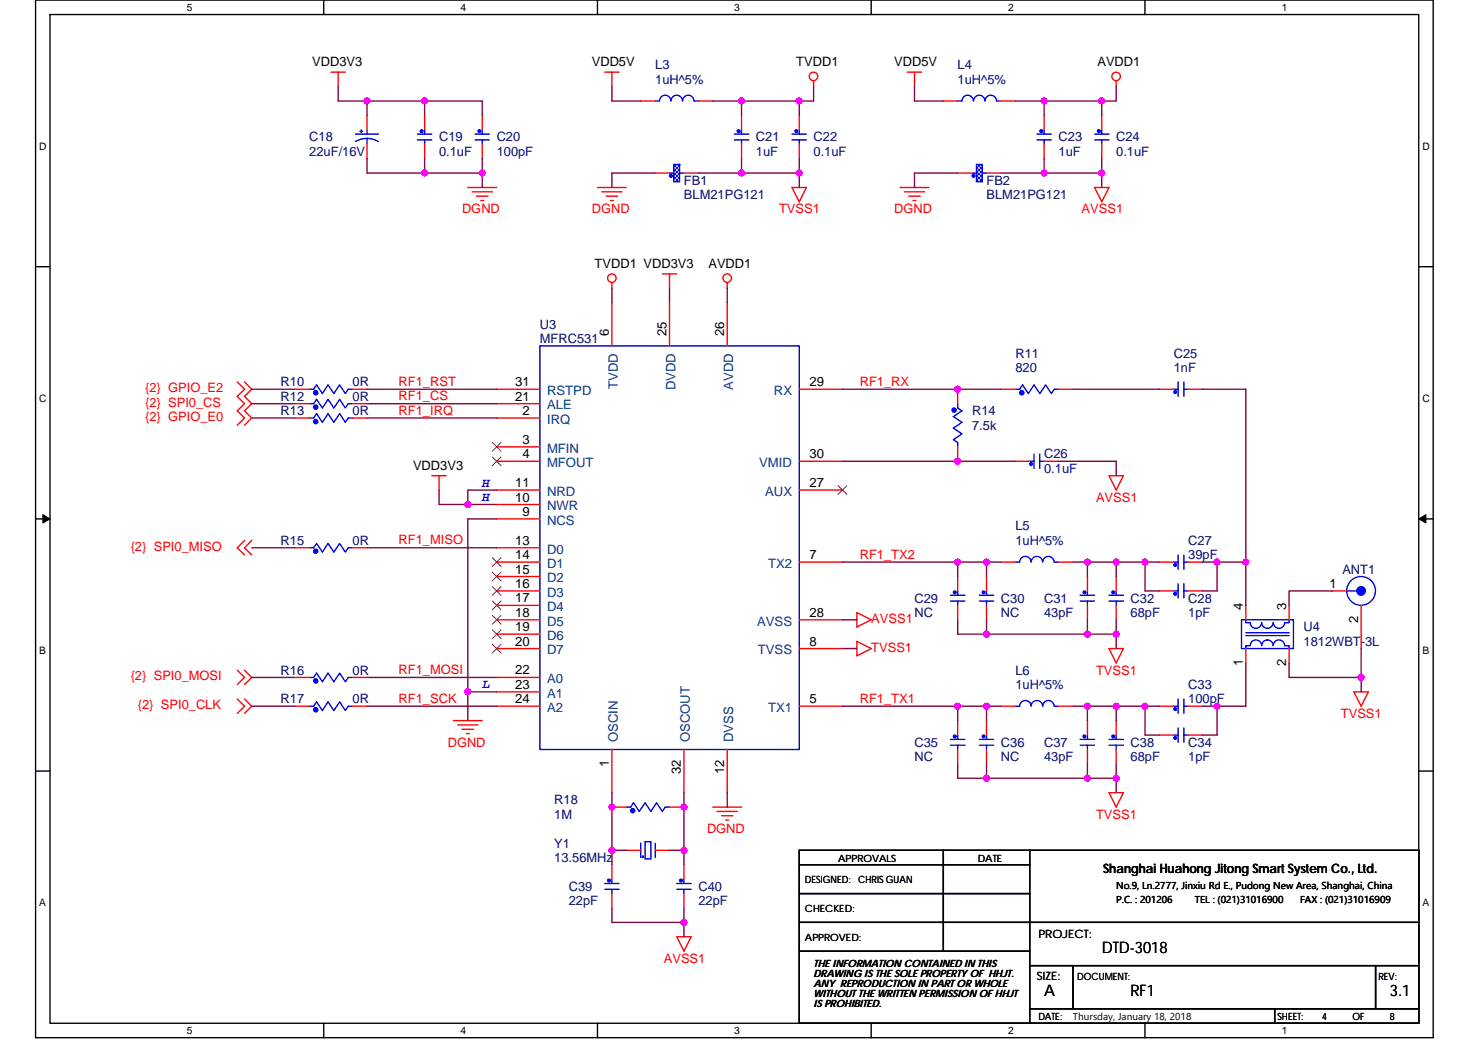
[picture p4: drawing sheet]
<svg xmlns="http://www.w3.org/2000/svg" width="297mm" height="210mm" viewBox="0 0 297 210" stroke-linecap="round" stroke-linejoin="round" font-family="sans-serif">
<path d="M7.2 0h280.8v208.5h-280.8zM10.1 2.9h275v202.7h-275z" fill="none" stroke="#000" stroke-width=".28"/>
<g fill="#fff">
<path d="M37.5 .3h1.2v2.3h-1.2z"/>
<path d="M37.5 205.9h1.2v2.3h-1.2z"/>
</g>
<path d="M65.1 0v2.9M65.1 205.6v2.9" fill="none" stroke="#000" stroke-width=".28"/>
<g fill="#fff">
<path d="M92.6 .3h1.1v2.3h-1.1z"/>
<path d="M92.6 205.9h1.1v2.3h-1.1z"/>
</g>
<path d="M120.1 0v2.9M120.1 205.6v2.9" fill="none" stroke="#000" stroke-width=".28"/>
<g fill="#fff">
<path d="M147.6 .3h1.1v2.3h-1.1z"/>
<path d="M147.6 205.9h1.1v2.3h-1.1z"/>
</g>
<path d="M175.1 0v2.9M175.1 205.6v2.9" fill="none" stroke="#000" stroke-width=".28"/>
<g fill="#fff">
<path d="M202.6 .3h1.1v2.3h-1.1z"/>
<path d="M202.6 205.9h1.1v2.3h-1.1z"/>
</g>
<path d="M230.1 0v2.9M230.1 205.6v2.9" fill="none" stroke="#000" stroke-width=".28"/>
<g fill="#fff">
<path d="M257.6 .3h1.2v2.3h-1.2z"/>
<path d="M257.6 205.9h1.2v2.3h-1.2z"/>
<path d="M7.9 28.3h1.5v2.3h-1.5z"/>
<path d="M285.9 28.3h1.5v2.3h-1.5z"/>
<path d="M7.9 78.9h1.5v2.3h-1.5z"/>
<path d="M285.9 78.9h1.5v2.3h-1.5z"/>
</g>
<path d="M7.2 53.6h2.9M285.1 53.6h2.9" fill="none" stroke="#000" stroke-width=".28"/>
<g fill="#fff">
<path d="M7.9 129.6h1.4v2.3h-1.4z"/>
<path d="M285.9 129.6h1.3v2.3h-1.3z"/>
</g>
<path d="M7.2 104.3h2.9M285.1 104.3h2.9" fill="none" stroke="#000" stroke-width=".28"/>
<path d="M8.6 103.4l1.5 .9-1.5 .8zM285.1 104.3l1.5-.9v1.7z" fill="#000" stroke="#000" stroke-width=".2"/>
<g fill="#fff">
<path d="M7.9 180.3h1.4v2.3h-1.4z"/>
<path d="M285.9 180.3h1.4v2.3h-1.4z"/>
</g>
<g fill="none" stroke="#000" stroke-width=".28">
<path d="M7.2 154.9h2.9M285.1 154.9h2.9M160.6 170.9h124.5v34.7h-124.5zM160.6 179.6h46.3M160.6 173.8h46.3M189.6 170.9v20.2M206.9 170.9v34.7M160.6 185.3h124.5M160.6 191.1h46.3M206.9 194h78.2M215.6 194v8.7M276.5 194v8.7"/>
<path d="M206.9 202.7h78.2M256.2 202.7v2.9"/>
</g>
<g fill="none" stroke="#f00" stroke-width=".28">
<path d="M66.5 14.5h2.9M68 14.5v2.9M121.5 14.5h2.9M123 14.5v2.9M163.5 16.2v1.2M182.3 14.5h2.9M183.8 14.5v2.9M224.3 16.2v1.2M73.8 23.2v2.9M73.8 29v2.9M94 37.7h5.8M94.9 38.5h4.1"/>
<path d="M95.8 39.4h2.3M120.1 37.7h5.8M120.9 38.5h4.1M121.8 39.4h2.3M159.2 37.7h2.9l-1.5 2.9zM180.9 37.7h5.8M181.8 38.5h4M182.6 39.4h2.4M189.6 20.3h2.9M201.2 20.3h2.9M220 37.7h2.9l-1.5 2.9zM96.6 40.3h.6"/>
<path d="M122.7 40.3h.6M123 56.8v1.1M133.1 55h2.9M134.6 55v2.9M146.2 56.8v1.1M183.5 40.3h.6M47.7 76.8l1.4 1.4-1.4 1.5 1.4 1.4-1.4 1.4 1.4 1.5-1.4 1.4M49.1 76.8l1.5 1.4-1.5 1.5 1.5 1.4-1.5 1.4 1.5 1.5-1.5 1.4M201.2 78.2h2.9M212.7 78.2h2.9M86.8 95.6h2.9M88.2 95.6v2.9"/>
<path d="M222.9 95.6h2.9l-1.5 2.9zM49.1 108.6l-1.4 1.5 1.4 1.4M50.6 108.6l-1.5 1.5 1.5 1.4M192.5 115.8v2.9M198.3 115.8v2.9M201.2 112.9h2.9M212.7 112.9h2.9M233 112.9h2.9M238.8 112.9h2.9M47.7 134.7l1.4 1.4-1.4 1.5M49.1 134.7l1.5 1.4-1.5 1.5M172.2 128.9l2.9 1.4-2.9 1.5z"/>
<path d="M172.2 123.1l2.9 1.4-2.9 1.5zM192.5 121.6v2.9M198.3 121.6v2.9M222.9 130.3h2.9l-1.5 2.9zM272.1 139h2.9l-1.4 2.9zM47.7 140.5l1.4 1.4-1.4 1.5M49.1 140.5l1.5 1.4-1.5 1.5M91.1 144.8h5.8M92 145.7h4.1M92.9 146.5h2.3M93.7 147.4h.6M201.2 141.9h2.9"/>
<path d="M212.7 141.9h2.9M222.9 159.3h2.9l-1.5 2.9zM123 162.2h2.9M125.9 170.9h2.9M131.7 170.9h2.9M134.6 162.2h2.9M143.3 162.2h5.7M144.1 163h4.1M145 163.9h2.3M145.9 164.8h.5M136 188.2h2.9l-1.4 2.9z"/>
<circle cx="163.5" cy="15.4" r=".86"/>
<circle cx="224.3" cy="15.4" r=".86"/>
<circle cx="123" cy="55.9" r=".86"/>
<circle cx="146.1" cy="55.9" r=".86"/>
</g>
<g fill="none" stroke="#00f" stroke-width=".28">
<path d="M71.4 26.9h4.7M72.3 26.4h.6M72.6 26.1v.6M73.7 27.8l1 .1 1.3 .5M73.7 27.8l-.9 .1-1.4 .5M73.8 27.8v1.2M73.8 26.1v.8M200.3 20.3a1.15 1.15 0 0 0-1.2-1.2 1.15 1.15 0 0 0-1.1 1.2 1.15 1.15 0 0 0-1.2-1.2 1.15 1.15 0 0 0-1.1 1.2 1.16 1.16 0 0 0-1.2-1.2 1.16 1.16 0 0 0-1.2 1.2h-.8M200.3 20.3h.9M204.1 78.2h.8l.6-.9 1.2 1.8 1.1-1.8 1.2 1.8 1.1-1.8 1.2 1.8 .6-.9h.8M191 119.6h2.9M192.5 118.7v.9"/>
<path d="M196.8 119.6h2.9M198.3 118.7v.9M207.2 112.9a1.14 1.14 0 0 0-1.1-1.1 1.14 1.14 0 0 0-1.2 1.1h-.8M207.2 112.9a1.16 1.16 0 0 1 1.2-1.1 1.16 1.16 0 0 1 1.2 1.1 1.14 1.14 0 0 1 1.1-1.1 1.14 1.14 0 0 1 1.2 1.1h.8M235.9 112.9h.9M236.8 111.5v2.9M237.9 111.5v2.9M237.9 112.9h.9M191 120.8h2.9M192.5 120.8v.8M196.8 120.8h2.9M198.3 120.8v.8"/>
<path d="M207.2 141.9a1.14 1.14 0 0 0-1.1-1.1 1.14 1.14 0 0 0-1.2 1.1h-.8M207.2 141.9a1.16 1.16 0 0 1 1.2-1.1 1.16 1.16 0 0 1 1.2 1.1 1.14 1.14 0 0 1 1.1-1.1 1.14 1.14 0 0 1 1.2 1.1h.8M125.9 162.2h.8l.6-.9 1.2 1.7 1.1-1.7 1.2 1.7 1.1-1.7 1.2 1.7 .6-.8h.9M128.8 169.4v2.9M129.6 169.1h1.2v3.5h-1.2zM131.7 169.4v2.9"/>
</g>
<g fill="#00f" stroke="#00f" stroke-width=".28">
<path d="M129.1 172.1h.2v.2h-.2z" fill-rule="evenodd"/>
<circle cx="197.7" cy="119" r=".28"/>
<circle cx="127.2" cy="162.9" r=".43"/>
<circle cx="205.3" cy="78.9" r=".43"/>
<circle cx="191.9" cy="119" r=".28"/>
<circle cx="236.2" cy="113.5" r=".28"/>
</g>
<path d="M135.4 33h1.2v3.5h-1.2z" fill="#fff"/>
<g fill="#00f" stroke="#00f" stroke-width=".28">
<path d="M135.4 33v3.5h1.2v-3.5z" fill-rule="evenodd"/>
<circle cx="134.8" cy="35.3" r=".29"/>
<circle cx="217.9" cy="119" r=".28"/>
<circle cx="122.4" cy="176.9" r=".28"/>
<circle cx="191.7" cy="82.4" r=".43"/>
<circle cx="236.2" cy="142.5" r=".28"/>
<circle cx="223.7" cy="119" r=".28"/>
<circle cx="236.2" cy="119.3" r=".28"/>
<circle cx="197.7" cy="148" r=".28"/>
<circle cx="207.2" cy="93.2" r=".29"/>
<circle cx="84.7" cy="26.4" r=".28"/>
<circle cx="217.9" cy="148" r=".28"/>
<circle cx="136.9" cy="176.9" r=".28"/>
<circle cx="273.5" cy="118.7" r=".86"/>
<circle cx="63.4" cy="78.9" r=".43"/>
<circle cx="148.4" cy="26.4" r=".29"/>
<circle cx="209.3" cy="26.4" r=".29"/>
<circle cx="236.2" cy="148.3" r=".28"/>
<circle cx="96.3" cy="26.4" r=".28"/>
<circle cx="63.5" cy="81.8" r=".43"/>
<circle cx="223.7" cy="148" r=".28"/>
<circle cx="63.5" cy="84.7" r=".43"/>
</g>
<g fill="none" stroke="#00f" stroke-width=".28">
<path d="M83.9 28.1h2.9M83.9 26.9h2.9M85.3 28.1v.9M85.3 26.1v.8M95.5 28.1h2.9M95.5 26.9h2.9M96.9 28.1v.9M96.9 26.1v.8M131.7 20.3h.8a1.15 1.15 0 0 1 1.2-1.2 1.15 1.15 0 0 1 1.1 1.2 1.16 1.16 0 0 1 1.2-1.2 1.16 1.16 0 0 1 1.2 1.2 1.14 1.14 0 0 1 1.1-1.2 1.14 1.14 0 0 1 1.2 1.2h.9M134.6 34.8h.8M136.6 34.8h.9M147.6 28.1h2.9"/>
<path d="M147.6 26.9h2.9M149 28.1v.9M149 26.1v.8M208.4 28.1h2.9M208.4 26.9h2.9M209.8 28.1v.9M209.8 26.1v.8M62.2 78.2h.8l.6-.9 1.2 1.8 1.1-1.8 1.2 1.8 1.2-1.8 1.1 1.8 .6-.9h.9M108.5 69.5h52.1v81.1h-52.1zM62.2 81.1h.8l.6-.9 1.2 1.8 1.1-1.8 1.2 1.8 1.2-1.8 1.1 1.8 .6-.9h.9M62.2 84h.8l.6-.9 1.2 1.8 1.1-1.8 1.2 1.8 1.2-1.8 1.1 1.8 .6-.9h.9M192.5 81.1v.9l.8 .5-1.7 1.2 1.7 1.2-1.7 1.1 1.7 1.2-1.7 1.1 .9 .6v.9"/>
<path d="M206.9 92.7h.9M207.8 91.2v2.9M209 91.2v2.9M209 92.7h.8M217.1 119.6h2.9M218.5 118.7v.9M222.9 119.6h2.9M224.3 118.7v.9M235.9 118.7h.9M236.8 117.3v2.9M237.9 117.3v2.9M237.9 118.7h.9"/>
<path d="M270.7 118.7h2M217.1 120.8h2.9M218.5 120.8v.8M222.9 120.8h2.9M224.3 120.8v.8M249.5 124.5h10.4v5.8h-10.4zM250.4 124.5v.6h.8a1.15 1.15 0 0 0 1.2 1.2 1.15 1.15 0 0 0 1.2-1.2M250.4 127.1h8.7M250.4 127.7h8.7M253.6 129.7a1.15 1.15 0 0 0-1.2-1.1 1.15 1.15 0 0 0-1.2 1.2h-.8v.5M253.6 125.1a1.15 1.15 0 0 0 1.1 1.2 1.17 1.17 0 0 0 1.2-1.2M255.9 129.7a1.14 1.14 0 0 0-1.2-1.1 1.14 1.14 0 0 0-1.1 1.1"/>
<path d="M255.9 129.7a1.15 1.15 0 0 1 1.1-1.1 1.15 1.15 0 0 1 1.2 1.1l.9 .1v.5M259.1 124.5v.6h-.9a1.15 1.15 0 0 1-1.2 1.2 1.15 1.15 0 0 1-1.1-1.2M196.8 149.7h2.9M196.8 148.6h2.9M198.3 149.7v.9M198.3 147.7v.9M217.1 149.7h2.9M217.1 148.6h2.9M218.5 149.7v.9M218.5 147.7v.9M222.9 149.7h2.9M222.9 148.6h2.9"/>
<path d="M224.3 149.7v.9M224.3 147.7v.9M235.9 141.9h.9M235.9 147.7h.9M236.8 140.5v2.9M236.8 146.3v2.8M237.9 140.5v2.9M237.9 146.3v2.8M237.9 141.9h.9M237.9 147.7h.9M121.5 178.7h2.9M121.5 177.5h2.9"/>
<path d="M123 178.7v.9M123 176.7v.8M136 178.7h2.9M136 177.5h2.9M137.5 178.7v.9M137.5 176.7v.8"/>
<circle cx="273.5" cy="118.7" r="2.89"/>
</g>
<g fill="none" stroke="#f00" stroke-width=".28">
<path d="M85.3 23.2v2.9M85.3 29v2.9M96.9 23.2v2.9M96.9 29v2.9M128.8 20.3h2.9M131.7 34.8h2.9M137.5 34.8h2.9M140.4 20.3h2.9M149 23.2v2.9M149 29v2.9M209.8 23.2v2.9M209.8 29v2.9"/>
<path d="M59.3 78.2h2.9M70.9 78.2h2.9M99.8 78.2h8.7M123 60.8v8.7M134.6 60.8v8.7M146.2 60.8v8.7M160.6 78.2h8.7M192.5 78.2v2.9M59.3 81.1h2.9M59.3 84h2.9M70.9 81.1h2.9M70.9 84h2.9"/>
<path d="M99.8 84h8.7M99.8 89.8h8.7M99.8 92.7h8.7M99.8 98.5h8.7M99.8 81.1h8.7M160.6 98.5h8.7M160.6 92.7h8.7M192.5 89.8v2.9M204.1 92.7h2.8M209.8 92.7h2.9M99.8 104.3h8.7M99.8 101.4h8.7"/>
<path d="M99.8 110.1h8.7M99.8 112.9h8.7M99.8 115.8h8.7M99.8 118.7h8.7M160.6 112.9h8.7M218.5 115.8v2.9M224.3 115.8v2.9M233 118.7h2.9M238.8 118.7h2.9M267.8 118.7h2.9M99.8 136.1h8.7M99.8 139h8.7"/>
<path d="M99.8 121.6h8.7M99.8 124.5h8.7M99.8 127.4h8.7M99.8 130.3h8.7M160.6 130.3h8.7M160.6 124.5h8.7M218.5 121.6v2.9M224.3 121.6v2.9M250.4 130.3v2.9M250.4 121.6v2.9M259.1 130.3v2.9M259.1 121.6v2.9"/>
<path d="M273.6 121.6v8.7M99.8 141.9h8.7M123 150.6v8.7M137.5 150.6v8.7M146.2 150.6v8.7M160.6 141.9h8.7M198.3 144.8v2.9M198.3 150.6v2.9M218.5 144.8v2.9M218.5 150.6v2.9M224.3 144.8v2.9M224.3 150.6v2.9"/>
<path d="M233 141.9h2.9M233 147.7h2.9M238.8 141.9h2.9M238.8 147.7h2.9M123 173.8v2.9M123 179.6v2.9M137.5 173.8v2.9M137.5 179.6v2.9"/>
</g>
<g fill="none" stroke="#804000" stroke-width=".2">
<path d="M99 88.9l1.7 1.8M99 91.8l1.7 1.8M100.7 88.9l-1.8 1.8M100.7 91.8l-1.8 1.8M168.4 97.6l1.8 1.8M170.2 97.6l-1.8 1.8M99 112.1l1.7 1.7M99 115l1.7 1.7M99 117.9l1.7 1.7M100.7 112.1l-1.8 1.7M100.7 115l-1.8 1.7M100.7 117.9l-1.8 1.7"/>
<path d="M99 120.8l1.7 1.7M99 123.7l1.7 1.7M99 126.6l1.7 1.7M99 129.5l1.7 1.7M100.7 120.8l-1.8 1.7M100.7 123.7l-1.8 1.7M100.7 126.6l-1.8 1.7M100.7 129.5l-1.8 1.7"/>
</g>
<path d="M196.2 33h1.2v3.5h-1.2z" fill="#fff"/>
<g fill="#00f" stroke="#00f" stroke-width=".28">
<path d="M196.2 33v3.5h1.2v-3.5z" fill-rule="evenodd"/>
<circle cx="195.7" cy="35.3" r=".29"/>
<circle cx="160" cy="26.4" r=".28"/>
<circle cx="220.8" cy="26.4" r=".29"/>
<circle cx="191.9" cy="148" r=".28"/>
<circle cx="63.5" cy="110.8" r=".43"/>
<circle cx="63.4" cy="136.8" r=".43"/>
<circle cx="63.5" cy="142.6" r=".43"/>
<circle cx="236.2" cy="78.8" r=".29"/>
</g>
<g fill="none" stroke="#00f" stroke-width=".28">
<path d="M159.2 28.1h2.9M159.2 26.9h2.9M160.6 28.1v.9M160.6 26.1v.8M195.4 34.8h.8M197.4 34.8h.9M220 28.1h2.9M220 26.9h2.9M221.4 28.1v.9M221.4 26.1v.8M235.9 78.2h.9M236.8 76.8v2.9"/>
<path d="M237.9 76.8v2.9M237.9 78.2h.9M62.2 110.1h.8l.6-.9 1.2 1.7 1.1-1.7 1.2 1.7 1.2-1.7 1.1 1.7 .6-.8h.9M62.2 136.1h.8l.6-.8 1.2 1.7 1.1-1.7 1.2 1.7 1.2-1.7 1.1 1.7 .6-.9h.9M62.2 141.9h.8l.6-.9 1.2 1.8 1.1-1.8 1.2 1.8 1.2-1.8 1.1 1.8 .6-.9h.9M191 149.7h2.9M191 148.6h2.9M192.5 149.7v.9M192.5 147.7v.9"/>
</g>
<g fill="none" stroke="#f00" stroke-width=".28">
<path d="M160.6 23.2v2.9M160.6 29v2.9M192.5 34.8h2.9M198.3 34.8h2.9M221.4 23.2v2.9M221.4 29v2.9M233 78.2h2.9M238.8 78.2h2.9M59.3 110.1h2.9M70.9 110.1h2.9M59.3 136.1h2.9M70.9 136.1h2.9"/>
<path d="M59.3 141.9h2.9M70.9 141.9h2.9M192.5 144.8v2.9M192.5 150.6v2.9"/>
</g>
<g fill="none" stroke="#800040" stroke-width=".28">
<path d="M68 17.4v2.9h5.8M123 17.4v2.9h5.8M163.5 17.4v2.9h-2.9v2.9M183.8 17.4v2.9h5.8M224.3 17.4v2.9h-2.9M73.8 20.3v2.9M73.8 20.3h11.5M73.8 31.9v2.9h11.5M85.3 34.8h11.6M85.3 20.3v2.9M85.3 31.9v2.9M85.3 20.3h11.6v2.9"/>
<path d="M96.9 34.8v2.9M96.9 31.9v2.9M131.7 34.8h-8.7v2.9M140.4 34.8h8.6M143.3 20.3h5.7M149 20.3v2.9M149 31.9v2.9M149 20.3h11.6M160.6 31.9v2.9h-11.6M160.6 34.8v2.9M192.5 34.8h-8.7v2.9M201.2 34.8h8.6"/>
<path d="M204.1 20.3h5.7M209.8 20.3v2.9M209.8 31.9v2.9M209.8 20.3h11.6M221.4 20.3v2.9M221.4 31.9v2.9h-11.6M221.4 34.8v2.9M123 57.9v2.9M134.6 57.9v2.9M146.2 57.9v2.9M50.6 78.2h8.7M73.8 78.2h26"/>
<path d="M201.2 78.2h-31.9M215.6 78.2h17.4M241.7 78.2h8.7v34.7M50.6 84h8.7M50.6 81.1h8.7M73.8 81.1h26M73.8 84h26M88.2 98.5v2.9h5.8M99.8 98.5h-5.8v2.9M169.3 92.7h34.8M212.7 92.7h11.6v2.9M50.6 110.1h8.7"/>
<path d="M73.8 110.1h26M94 101.4h5.8M99.8 104.3h-5.8v40.5M169.3 112.9h23.2M192.5 112.9v2.9M192.5 112.9h5.8M198.3 112.9h2.9M198.3 112.9v2.9M215.6 112.9h2.9M218.5 112.9v2.9M218.5 112.9h5.8M224.3 112.9v2.9"/>
<path d="M224.3 112.9h5.8M230.1 112.9h2.9M230.1 112.9v5.8h2.9M241.7 112.9h2.9M244.6 112.9v5.8h-2.9M244.6 112.9h5.8M250.4 112.9v8.7M267.8 118.7h-8.7v2.9M50.6 136.1h8.7M73.8 136.1h26M94 139h5.8M169.3 130.3h2.9"/>
<path d="M169.3 124.5h2.9M192.5 124.5v2.9h5.8M198.3 127.4h20.2M198.3 124.5v2.9M218.5 124.5v2.9M218.5 127.4h5.8M224.3 124.5v2.9M224.3 127.4v2.9M250.4 133.2v8.7h-5.8M259.1 133.2v2.9h14.5M273.6 130.3v5.8M273.6 136.1v2.9"/>
<path d="M50.6 141.9h8.7M73.8 141.9h26M123 159.3v11.6M137.5 159.3v11.6M146.2 159.3v2.9M169.3 141.9h23.2M192.5 153.5v2.9h5.8v-2.9M192.5 141.9v2.9M192.5 141.9h5.8M198.3 141.9h2.9M198.3 141.9v2.9M198.3 156.4h20.2"/>
<path d="M215.6 141.9h2.9M218.5 141.9v2.9M218.5 153.5v2.9M218.5 141.9h5.8M218.5 156.4h5.8M224.3 141.9v2.9M224.3 153.5v2.9M224.3 156.4v2.9M224.3 141.9h5.8M230.1 141.9v5.8h2.9M230.1 141.9h2.9M241.7 141.9h2.9"/>
<path d="M244.6 141.9v5.8h-2.9M123 170.9v2.9M123 170.9h2.9M134.6 170.9h2.9M137.5 170.9v2.9M123 182.5v2.8h14.5M137.5 182.5v2.8M137.5 185.3v2.9"/>
</g>
<g fill="#f0f" stroke="#f0f" stroke-width=".28">
<circle cx="94" cy="101.4" r=".57"/>
<circle cx="192.5" cy="78.2" r=".57"/>
<circle cx="192.5" cy="92.7" r=".57"/>
<circle cx="192.5" cy="112.9" r=".57"/>
<circle cx="192.5" cy="141.9" r=".57"/>
<circle cx="224.3" cy="112.9" r=".57"/>
<circle cx="218.5" cy="112.9" r=".57"/>
<circle cx="224.3" cy="141.9" r=".57"/>
<circle cx="218.5" cy="141.9" r=".57"/>
<circle cx="230.1" cy="141.9" r=".57"/>
<circle cx="244.6" cy="141.9" r=".57"/>
<circle cx="273.5" cy="136.1" r=".57"/>
<circle cx="250.4" cy="112.9" r=".57"/>
<circle cx="123" cy="162.2" r=".57"/>
<circle cx="137.5" cy="162.2" r=".57"/>
<circle cx="123" cy="170.9" r=".57"/>
<circle cx="137.5" cy="170.9" r=".57"/>
<circle cx="137.5" cy="185.3" r=".57"/>
<circle cx="94" cy="139" r=".57"/>
<circle cx="221.4" cy="20.3" r=".57"/>
<circle cx="209.8" cy="20.3" r=".57"/>
<circle cx="221.4" cy="34.8" r=".57"/>
<circle cx="209.8" cy="34.8" r=".57"/>
<circle cx="160.6" cy="20.3" r=".57"/>
<circle cx="149" cy="20.3" r=".57"/>
<circle cx="160.6" cy="34.8" r=".57"/>
<circle cx="149" cy="34.8" r=".57"/>
<circle cx="244.6" cy="112.9" r=".57"/>
<circle cx="85.3" cy="20.3" r=".57"/>
<circle cx="73.7" cy="20.3" r=".57"/>
<circle cx="85.3" cy="34.8" r=".57"/>
<circle cx="198.2" cy="112.9" r=".57"/>
<circle cx="198.2" cy="127.4" r=".57"/>
<circle cx="230.1" cy="112.9" r=".57"/>
<circle cx="224.3" cy="127.4" r=".57"/>
<circle cx="218.5" cy="127.4" r=".57"/>
<circle cx="198.2" cy="141.9" r=".57"/>
<circle cx="218.5" cy="156.4" r=".57"/>
<circle cx="96.9" cy="34.8" r=".57"/>
<circle cx="224.3" cy="156.4" r=".57"/>
<circle cx="198.2" cy="156.4" r=".57"/>
</g>
<g font-size="3.2">
<text x="221.4" y="191.4">DTD-3018</text>
<text x="209.8" y="200.1">A</text>
<text x="227.2" y="200.1">RF1</text>
<text x="279.3" y="200.1">3.1</text>
</g>
<g font-size="2.6">
<text x="62.8" y="13.4">VDD3V3</text>
<text x="118.9" y="13.4">VDD5V</text>
<text x="160" y="13.4">TVDD1</text>
<text x="179.7" y="13.4">VDD5V</text>
<text x="220.6" y="13.4">AVDD1</text>
<text x="119.5" y="53.9">TVDD1 VDD3V3</text>
<text x="142.4" y="53.9">AVDD1</text>
<text x="122.4" y="67.5" transform="rotate(-90 122.4 67.5)">6</text>
<text x="134" y="67.5" transform="rotate(-90 134 67.5)">25</text>
<text x="145.6" y="67.5" transform="rotate(-90 145.6 67.5)">26</text>
<text x="103.5" y="77.6">31</text>
<text x="162.7" y="77.6">29</text>
<text x="103.5" y="80.5">21</text>
<text x="105" y="83.4">2</text>
<text x="105" y="89.2">3</text>
<text x="83" y="94.4">VDD3V3</text>
<text x="105" y="92.1">4</text>
<text x="162.7" y="92.1">30</text>
<text x="103.5" y="100.8">10</text>
<text x="103.5" y="97.9">11</text>
<text x="162.7" y="97.9">27</text>
<text x="105" y="103.7">9</text>
<text x="103.5" y="109.5">13</text>
<text x="103.5" y="112.4">14</text>
<text x="162.7" y="112.4">7</text>
<text x="103.5" y="115.3">15</text>
<text x="103.5" y="118.2">16</text>
<text x="267.2" y="118.2">1</text>
<text x="103.5" y="121.1">17</text>
<text x="103.5" y="124">18</text>
<text x="162.7" y="124">28</text>
<text x="249.8" y="122.5" transform="rotate(-90 249.8 122.5)">4</text>
<text x="258.5" y="122.5" transform="rotate(-90 258.5 122.5)">3</text>
<text x="273" y="125.1" transform="rotate(-90 273 125.1)">2</text>
<text x="103.5" y="126.8">19</text>
<text x="103.5" y="129.7">20</text>
<text x="162.7" y="129.7">8</text>
<text x="103.5" y="135.5">22</text>
<text x="249.8" y="133.8" transform="rotate(-90 249.8 133.8)">1</text>
<text x="258.5" y="133.8" transform="rotate(-90 258.5 133.8)">2</text>
<text x="103.5" y="138.4">23</text>
<text x="103.5" y="141.3">24</text>
<text x="162.7" y="141.3">5</text>
<text x="122.4" y="154.1" transform="rotate(-90 122.4 154.1)">1</text>
<text x="136.9" y="155.6" transform="rotate(-90 136.9 155.6)">32</text>
<text x="145.6" y="155.6" transform="rotate(-90 145.6 155.6)">12</text>
<text x="221.7" y="175.4">Shanghai Huahong Jitong Smart System Co., Ltd.</text>
</g>
<g font-size="2.6" fill="#000080">
<text x="131.7" y="13.9">L3</text>
<text x="131.7" y="16.8">1uH^5%</text>
<text x="192.5" y="13.9">L4</text>
<text x="192.5" y="16.8">1uH^5%</text>
<text x="62.2" y="28.4">C18</text>
<text x="88.2" y="28.4">C19</text>
<text x="99.8" y="28.4">C20</text>
<text x="151.9" y="28.4">C21</text>
<text x="163.5" y="28.4">C22</text>
<text x="212.7" y="28.4">C23</text>
<text x="224.3" y="28.4">C24</text>
<text x="62.2" y="31.3">22uF/16V</text>
<text x="88.2" y="31.3">0.1uF</text>
<text x="99.8" y="31.3">100pF</text>
<text x="151.9" y="31.3">1uF</text>
<text x="163.5" y="31.3">0.1uF</text>
<text x="212.7" y="31.3">1uF</text>
<text x="224.3" y="31.3">0.1uF</text>
<text x="137.5" y="37.1">FB1</text>
<text x="137.5" y="40">BLM21PG121</text>
<text x="198.3" y="37.1">FB2</text>
<text x="198.3" y="40">BLM21PG121</text>
<text x="108.5" y="66.1">U3</text>
<text x="108.5" y="69">MFRC531</text>
<text x="204.1" y="71.8">R11</text>
<text x="235.9" y="71.8">C25</text>
<text x="56.4" y="77.6">R10</text>
<text x="70.9" y="77.6">0R</text>
<text x="204.1" y="74.7">820</text>
<text x="235.9" y="74.7">1nF</text>
<text x="56.4" y="80.5">R12</text>
<text x="56.4" y="83.4">R13</text>
<text x="70.9" y="80.5">0R</text>
<text x="70.9" y="83.4">0R</text>
<text x="195.4" y="83.4">R14</text>
<text x="195.4" y="86.3">7.5k</text>
<text x="209.8" y="92.1">C26</text>
<text x="209.8" y="95">0.1uF</text>
<text x="204.1" y="106.6">L5</text>
<text x="56.4" y="109.5">R15</text>
<text x="70.9" y="109.5">0R</text>
<text x="204.1" y="109.5">1uH^5%</text>
<text x="238.8" y="109.5">C27</text>
<text x="238.8" y="112.4">39pF</text>
<text x="269.8" y="115.3">ANT1</text>
<text x="183.8" y="121.1">C29</text>
<text x="183.8" y="124">NC</text>
<text x="201.2" y="121.1">C30</text>
<text x="201.2" y="124">NC</text>
<text x="209.8" y="121.1">C31</text>
<text x="209.8" y="124">43pF</text>
<text x="227.2" y="121.1">C32</text>
<text x="227.2" y="124">68pF</text>
<text x="238.8" y="121.1">C28</text>
<text x="238.8" y="124">1pF</text>
<text x="262" y="126.9">U4</text>
<text x="262" y="129.8">1812WBT-3L</text>
<text x="56.4" y="135.6">R16</text>
<text x="70.9" y="135.6">0R</text>
<text x="204.1" y="135.6">L6</text>
<text x="56.4" y="141.4">R17</text>
<text x="70.9" y="141.4">0R</text>
<text x="204.1" y="138.5">1uH^5%</text>
<text x="238.8" y="138.5">C33</text>
<text x="238.8" y="141.4">100pF</text>
<text x="183.8" y="150">C35</text>
<text x="183.8" y="152.9">NC</text>
<text x="201.2" y="150">C36</text>
<text x="201.2" y="152.9">NC</text>
<text x="209.8" y="150">C37</text>
<text x="209.8" y="152.9">43pF</text>
<text x="227.2" y="150">C38</text>
<text x="227.2" y="152.9">68pF</text>
<text x="238.8" y="150">C34</text>
<text x="238.8" y="152.9">1pF</text>
<text x="111.4" y="161.6">R18</text>
<text x="111.4" y="164.5">1M</text>
<text x="111.4" y="170.3">Y1</text>
<text x="111.4" y="173.2">13.56MHz</text>
<text x="114.3" y="179">C39</text>
<text x="140.4" y="179">C40</text>
<text x="114.3" y="181.9">22pF</text>
<text x="140.4" y="181.9">22pF</text>
</g>
<g font-size="2.6" fill="#f00">
<text x="92.9" y="42.9">DGND</text>
<text x="118.9" y="42.9">DGND</text>
<text x="156.6" y="42.9">TVSS1</text>
<text x="179.7" y="42.9">DGND</text>
<text x="217.4" y="42.9">AVSS1</text>
<text x="80.1" y="77.5">RF1_RST</text>
<text x="172.8" y="77.5">RF1_RX</text>
<text x="29.2" y="78.8">{2} GPIO_E2</text>
<text x="29.2" y="81.7">{2} SPI0_CS</text>
<text x="80.1" y="80.4">RF1_CS</text>
<text x="80.1" y="83.3">RF1_IRQ</text>
<text x="29.2" y="84.6">{2} GPIO_E0</text>
<text x="220.3" y="100.8">AVSS1</text>
<text x="26.3" y="110.7">{2} SPI0_MISO</text>
<text x="80.1" y="109.4">RF1_MISO</text>
<text x="172.8" y="112.3">RF1_TX2</text>
<text x="175.1" y="125.1">AVSS1</text>
<text x="175.1" y="130.9">TVSS1</text>
<text x="26.3" y="136.7">{2} SPI0_MOSI</text>
<text x="80.1" y="135.4">RF1_MOSI</text>
<text x="220.3" y="135.6">TVSS1</text>
<text x="27.7" y="142.5">{2} SPI0_CLK</text>
<text x="80.1" y="141.2">RF1_SCK</text>
<text x="172.8" y="141.2">RF1_TX1</text>
<text x="269.5" y="144.2">TVSS1</text>
<text x="90" y="150">DGND</text>
<text x="142.1" y="167.4">DGND</text>
<text x="220.3" y="164.5">TVSS1</text>
<text x="133.4" y="193.5">AVSS1</text>
</g>
<g font-size="2.6" fill="#004080">
<text x="109.9" y="79.4">RSTPD</text>
<text x="109.9" y="82.3">ALE</text>
<text x="124.2" y="78.1" transform="rotate(-90 124.2 78.1)">TVDD</text>
<text x="135.8" y="78.4" transform="rotate(-90 135.8 78.4)">DVDD</text>
<text x="147.4" y="78.3" transform="rotate(-90 147.4 78.3)">AVDD</text>
<text x="155.5" y="79.4">RX</text>
<text x="109.9" y="85.2">IRQ</text>
<text x="109.9" y="91">MFIN</text>
<text x="109.9" y="93.9">MFOUT</text>
<text x="152.6" y="93.9">VMID</text>
<text x="109.9" y="99.6">NRD</text>
<text x="153.8" y="99.6">AUX</text>
<text x="109.9" y="105.4">NCS</text>
<text x="109.9" y="102.5">NWR</text>
<text x="109.9" y="111.2">D0</text>
<text x="109.9" y="114.1">D1</text>
<text x="109.9" y="117">D2</text>
<text x="109.9" y="119.9">D3</text>
<text x="154.4" y="114.1">TX2</text>
<text x="109.9" y="122.8">D4</text>
<text x="109.9" y="125.7">D5</text>
<text x="152.2" y="125.7">AVSS</text>
<text x="109.9" y="128.6">D6</text>
<text x="109.9" y="131.5">D7</text>
<text x="152.3" y="131.5">TVSS</text>
<text x="109.9" y="137.3">A0</text>
<text x="109.9" y="140.2">A1</text>
<text x="109.9" y="143.1">A2</text>
<text x="154.4" y="143.1">TX1</text>
<text x="124.2" y="149.2" transform="rotate(-90 124.2 149.2)">OSCIN</text>
<text x="138.7" y="149.2" transform="rotate(-90 138.7 149.2)">OSCOUT</text>
<text x="147.4" y="149.2" transform="rotate(-90 147.4 149.2)">DVSS</text>
</g>
<g font-size="2.6" fill="#00f">
<text x="96.9" y="100.7">H</text>
<text x="96.9" y="97.8">H</text>
<text x="96.9" y="138.3">L</text>
</g>
<g font-size="2.3">
<text x="208.7" y="188.5">PROJECT:</text>
<text x="208.4" y="196.9">SIZE:</text>
</g>
<g font-size="2.1">
<text x="37.5" y="2.2">5</text>
<text x="92.6" y="2.2">4</text>
<text x="147.6" y="2.2">3</text>
<text x="202.6" y="2.2">2</text>
<text x="257.6" y="2.2">1</text>
<text x="7.9" y="30.1">D</text>
<text x="285.9" y="30.1">D</text>
<text x="7.9" y="80.8">C</text>
<text x="285.9" y="80.8">C</text>
<text x="7.9" y="131.4">B</text>
<text x="285.9" y="131.4">B</text>
<text x="7.9" y="182.1">A</text>
<text x="285.9" y="182.1">A</text>
<text x="37.5" y="207.8">5</text>
<text x="92.6" y="207.8">4</text>
<text x="147.6" y="207.8">3</text>
<text x="202.6" y="207.8">2</text>
<text x="257.6" y="207.8">1</text>
</g>
<g font-size="2">
<text x="168.4" y="173.1">APPROVALS</text>
<text x="196.5" y="173.1">DATE</text>
<text x="161.8" y="177.5">DESIGNED:</text>
<text x="172.5" y="177.5">CHRIS GUAN</text>
<text x="224.3" y="178.6">No.9, Ln.2777, Jinxiu Rd E., Pudong New Area, Shanghai, China</text>
<text x="161.8" y="183.3">CHECKED:</text>
<text x="224.3" y="181.5">P.C. : 201206</text>
<text x="240.1" y="181.5">TEL : (021)31016900</text>
<text x="261.3" y="181.5">FAX : (021)31016909</text>
<text x="161.8" y="189.1">APPROVED:</text>
<text x="163.5" y="194.3">THE INFORMATION CONTAINED IN THIS</text>
<text x="163.5" y="196.3">DRAWING IS THE SOLE PROPERTY OF HHJT.</text>
<text x="216.5" y="196.9">DOCUMENT:</text>
<text x="277" y="196.9">REV:</text>
<text x="163.5" y="198.4">ANY REPRODUCTION IN PART OR WHOLE</text>
<text x="163.5" y="200.4">WITHOUT THE WRITTEN PERMISSION OF HHJT</text>
<text x="163.5" y="202.4">IS PROHIBITED.</text>
<text x="208.7" y="205">DATE:</text>
<text x="215.6" y="204.9">Thursday, January 18, 2018</text>
<text x="256.7" y="205">SHEET:</text>
<text x="265.7" y="205">4</text>
<text x="271.8" y="205">OF</text>
<text x="279.3" y="205">8</text>
</g>
</svg>
